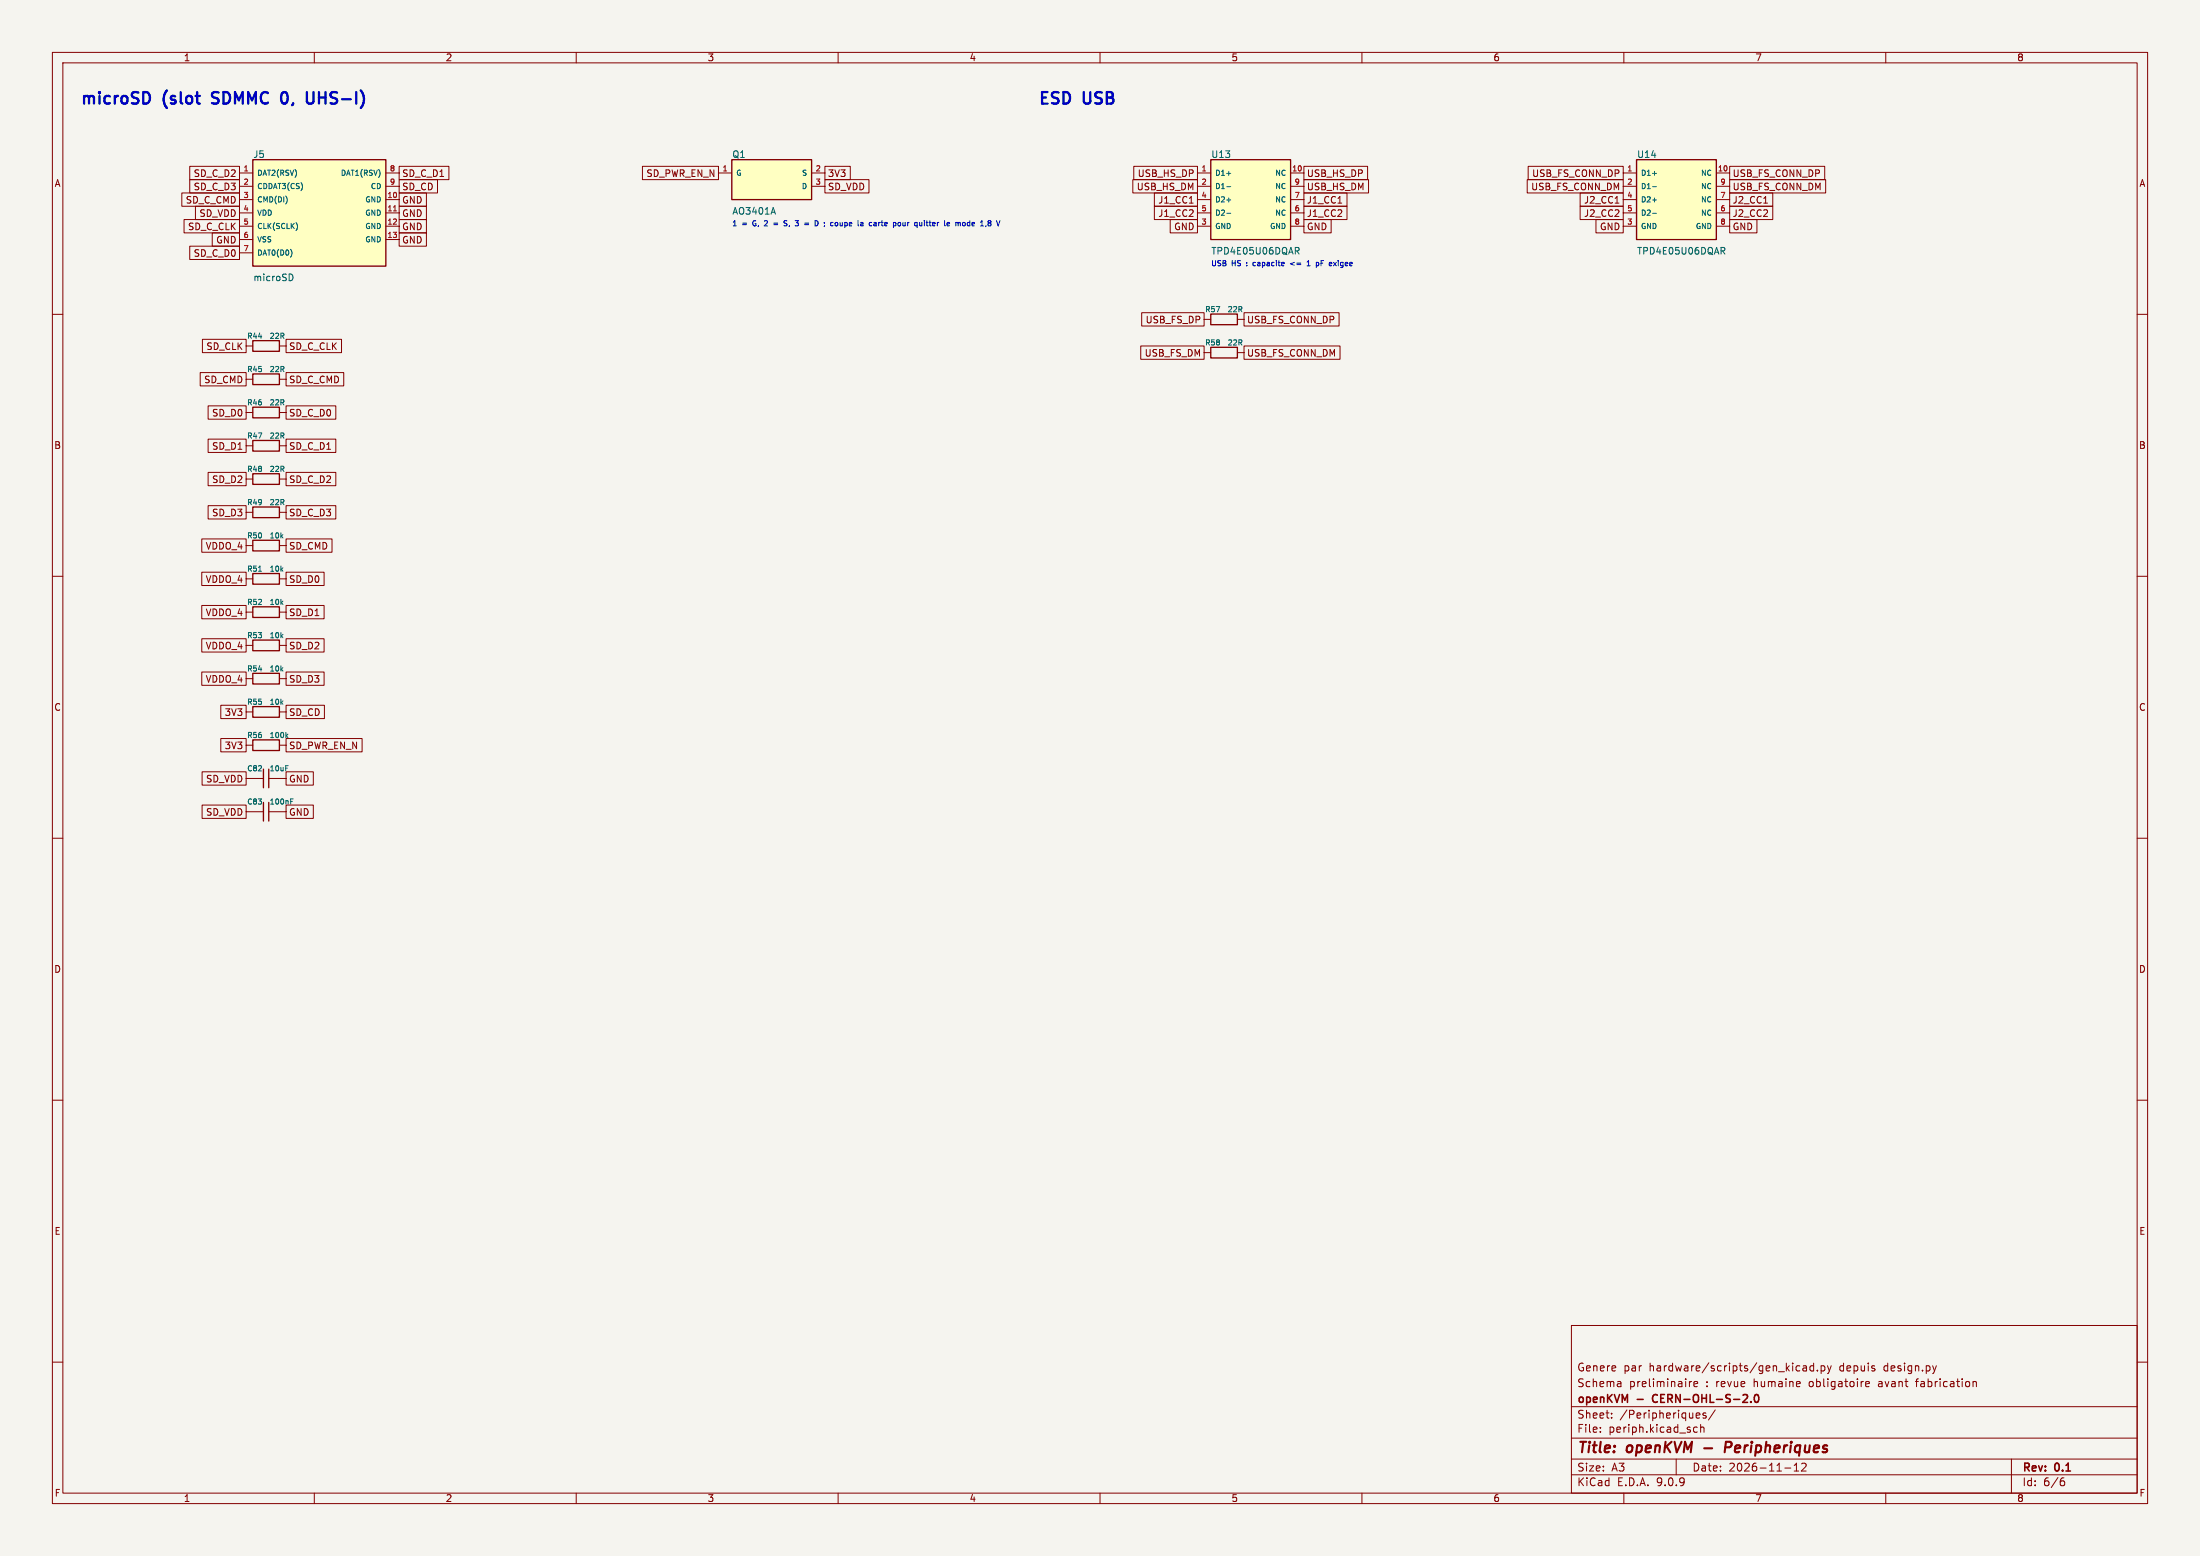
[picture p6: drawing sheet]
<svg xmlns="http://www.w3.org/2000/svg" width="420mm" height="297mm" viewBox="0 0 420 297" stroke-linecap="round" stroke-linejoin="round" font-family="sans-serif">
<path d="M0 0h420v297h-420z" fill="#f5f4ef" stroke="#f5f4ef" stroke-width=".19"/>
<g fill="none" stroke="#840000" stroke-width=".19">
<path d="M10 10h400v277h-400zM12 12h396v273h-396zM60 10v2M110 10v2M160 10v2M210 10v2M260 10v2M310 10v2M360 10v2M10 60h2M47 66h1.3M47 78.7h1.3"/>
<path d="M53.3 66h1.3M53.3 78.7h1.3M408 60h2M47 85.1h1.3M47 91.4h1.3M47 97.8h1.3M53.3 85.1h1.3M53.3 91.4h1.3M53.3 97.8h1.3M10 110h2M47 104.1h1.3M53.3 104.1h1.3"/>
<path d="M408 110h2M47 135.9h1.3M53.3 135.9h1.3M10 160h2M47 148.6h3.3M47 142.2h1.3M51.3 148.6h3.3M53.3 142.2h1.3M408 160h2M10 210h2M408 210h2M300 253h108v32h-108z"/>
<path d="M10 260h2M300 278.5h108M300 274.5h108M300 268.5h108M305.5 273.2v.2M305.5 272.5v.1M307.7 270.5v.2M307.7 269.8v.1M309.2 263.7l.2 .2v.8M309.4 264.6l-.1 .1M309.4 264l-.1 .1M320 278.5v3"/>
<path d="M322.5 263.7v1M322.9 263.7l-.2 .1-.2 .2M323.3 273.1l.3 .3 .4-.1M323.4 264.2l.7-.2-.1-.2-.4-.1-.2 .2v.7h.6M324 269.7l.4 .1 .1 .2-.7 .2M324 272.5l-.4-.1-.3 .3M324.4 270.6l-.4 .1M324.7 272.5l.2-.1 .3 .1 .1 .9M324.7 271.9v1.5M325.7 269.8l-.4-.1-.2 .2 .1 .2 .5 .2v.3h-.6M327.4 269.1l-1.2 1.9M342.5 279.7l.4-.4v1.5"/>
<path d="M344.2 260.8h.6l.1 .9M344.7 279.4v.5l-.8 .9h.9M344.9 261l-.5 .1a.29 .29 0 0 0-.2 .3 .29 .29 0 0 0 .2 .3l.5-.1M346.2 260.8l-.4-.1-.3 .3 .2 .6h.5M346.2 260.2v1.5M346.9 261.5v.2M347.7 260.8l.4-.1 .3 .3-.2 .6h-.5M347.7 260.7v1.5M348.9 260.7l.3 1M349.2 261.7l-.3 .5M349.6 260.7l-.4 1M356.2 264.2l.7-.2-.1-.2-.4-.1-.2 .2v.7h.6"/>
<path d="M365.7 263.7h.5M369.7 260.7l-.4 1M376.7 263.8h.5l.1 .9M384 278.5v6.5M408 260h2M60 285v2M110 285v2M160 285v2M210 285v2M260 285v2M300 281.5h108M310 285v2"/>
<path d="M340.7 280.2h1.2M342.5 280.8h.9M360 285v2M393.6 282.7h.4l.2 .2-.1 .5-.5 .2M394 282.1l-.4 .1"/>
</g>
<path d="M325.3 276.4h1.6M330.3 275.2h-.8l-.3 2M330.3 276.2l-.9 .1" fill="none" stroke="#840000" stroke-width=".4"/>
<path d="M315.6 266.4l-.1 .4 .1 .7M332.7 267.7h.9M333.5 266.3v.5M334.3 267.5v.2M335 266.3l.3-.1a.8 .8 0 0 1 .5 .7 .8 .8 0 0 1-.5 .8l-.3-.2-.1-.4z" fill="none" stroke="#840000" stroke-width=".3"/>
<path d="M48.3 65h5v2.1h-5zM48.3 77.7h5v2.1h-5zM48.3 84.1h5v2h-5zM48.3 90.4h5v2.1h-5zM48.3 96.8h5v2h-5zM48.3 103.1h5v2.1h-5zM48.3 134.9h5v2h-5zM48.3 141.2h5v2.1h-5zM50.3 146.8v3.6M51.3 146.8v3.6" fill="none" stroke="#840000" stroke-width=".25"/>
<path d="M54.5 146.1h.5M54.7 140.4l.3 .4M55 140.1l-.4 .4" fill="none" stroke="#006464" stroke-width=".19"/>
<path d="M231.1 30.5h15.3v15.2h-15.3z" fill="#ffffc2"/>
<path d="M231.1 30.5h15.3v15.2h-15.3zM48.3 71.4h5v2h-5zM50.3 153.2v3.5M51.3 153.2v3.5" fill="none" stroke="#840000" stroke-width=".25"/>
<g fill="none" stroke="#840000" stroke-width=".19">
<path d="M228.6 33h2.5M228.6 35.6h2.5M228.6 38.1h2.5M246.4 33h2.5M246.4 35.6h2.5M246.4 38.1h2.5M228.6 40.6h2.5M228.6 43.2h2.5M246.4 40.6h2.5M246.4 43.2h2.5M47 72.4h1.3M53.3 72.4h1.3"/>
<path d="M47 154.9h3.3M51.3 154.9h3.3"/>
</g>
<path d="M234.2 33.1h.8M234.2 35.6h.8M234.2 38.2h.8M234.2 40.7h.8M247.3 47.2h.5l.2 .3-.1 .3-.6 .1M247.6 47.9l.4 .6M55.5 153h.3M55.5 152.5h.5" fill="none" stroke="#006464" stroke-width=".19"/>
<path d="M139.7 30.5h15.2v7.6h-15.2z" fill="#ffffc2"/>
<path d="M139.7 30.5h15.2v7.6h-15.2zM231.1 59.9h5.1v2.1h-5.1zM231.1 66.3h5.1v2h-5.1zM48.3 122.2h5v2h-5z" fill="none" stroke="#840000" stroke-width=".25"/>
<path d="M137.2 33h2.5M154.9 33h2.6M154.9 35.6h2.6M229.9 67.3h1.2M229.9 61h1.2M236.2 67.3h1.3M236.2 61h1.3M47 123.2h1.3M53.3 123.2h1.3" fill="none" stroke="#840000" stroke-width=".19"/>
<path d="M147.6 39.6l.4 1.3" fill="none" stroke="#006464" stroke-width=".19"/>
<path d="M312.4 30.5h15.3v15.2h-15.3z" fill="#ffffc2"/>
<path d="M312.4 30.5h15.3v15.2h-15.3zM48.3 115.8h5v2.1h-5zM48.3 128.5h5v2.1h-5z" fill="none" stroke="#840000" stroke-width=".25"/>
<g fill="none" stroke="#840000" stroke-width=".19">
<path d="M309.9 33h2.5M309.9 35.6h2.5M309.9 38.1h2.5M327.7 33h2.5M327.7 35.6h2.5M327.7 38.1h2.5M309.9 40.6h2.5M309.9 43.2h2.5M327.7 40.6h2.5M327.7 43.2h2.5M47 116.8h1.3M53.3 116.8h1.3"/>
<path d="M47 129.5h1.3M53.3 129.5h1.3"/>
</g>
<path d="M315.5 33.1h.7M315.5 35.6h.7M315.5 38.2h.7M315.5 40.7h.7M328.6 47.2h.4l.3 .3-.1 .3-.6 .1M328.9 47.9l.4 .6" fill="none" stroke="#006464" stroke-width=".19"/>
<path d="M48.3 30.5h25.4v20.3h-25.4z" fill="#ffffc2"/>
<path d="M48.3 30.5h25.4v20.3h-25.4zM48.3 109.5h5v2h-5z" fill="none" stroke="#840000" stroke-width=".25"/>
<g fill="none" stroke="#840000" stroke-width=".19">
<path d="M34.7 36.8h11v2.6h-11zM36.2 34.3h9.5v2.5h-9.5zM36.2 31.7h9.5v2.6h-9.5zM37.3 39.4h8.4v2.5h-8.4zM45.7 33h2.6M45.7 35.6h2.6M45.7 38.1h2.6M73.7 33h2.5M73.7 35.6h2.5M73.7 38.1h2.5M76.2 39.4h5.2v2.5h-5.2zM76.2 36.8h5.2v2.6h-5.2z"/>
<path d="M76.2 34.3h7.3v2.5h-7.3zM76.2 31.7h9.5v2.6h-9.5zM122.6 31.7h14.6v2.6h-14.6zM157.5 31.7h4.8v2.6h-4.8zM157.5 34.3h8.4v2.5h-8.4zM216.3 34.3h12.3v2.5h-12.3zM216.4 31.7h12.2v2.6h-12.2zM220.4 39.4h8.2v2.5h-8.2zM220.4 36.8h8.2v2.6h-8.2zM227.1 38.8h.7M248.9 31.7h12.2v2.6h-12.2zM248.9 34.3h12.4v2.5h-12.4z"/>
<path d="M248.9 36.8h8.2v2.6h-8.2zM248.9 39.4h8.2v2.5h-8.2zM255.4 38.8h.7M291.6 34.3h18.3v2.5h-18.3zM291.7 31.7h18.2v2.6h-18.2zM301.7 39.4h8.2v2.5h-8.2zM301.7 36.8h8.2v2.6h-8.2zM308.3 38.8h.8M330.2 34.3h18.3v2.5h-18.3zM330.2 36.8h8.2v2.6h-8.2zM330.2 39.4h8.2v2.5h-8.2zM330.2 31.7h18.1v2.6h-18.1z"/>
<path d="M336.7 38.8h.7M35.1 41.9h10.6v2.6h-10.6zM36.2 47h9.5v2.5h-9.5zM40.5 44.4h5.2v2.6h-5.2zM45.7 40.6h2.6M45.7 43.2h2.6M45.7 45.7h2.6M45.7 48.3h2.6M73.7 40.6h2.5M73.7 43.2h2.5M73.7 45.7h2.5M76.2 41.9h5.2v2.6h-5.2z"/>
<path d="M76.2 44.4h5.2v2.6h-5.2zM218 59.7h11.9v2.5h-11.9zM223.4 41.9h5.2v2.6h-5.2zM237.5 59.7h18.1v2.5h-18.1zM248.9 41.9h5.2v2.6h-5.2zM304.7 41.9h5.2v2.6h-5.2zM330.2 41.9h5.2v2.6h-5.2zM38.2 71.1h8.8v2.6h-8.8zM38.6 64.8h8.4v2.5h-8.4zM39.7 77.5h7.3v2.5h-7.3zM54.6 77.5h9.5v2.5h-9.5zM54.6 71.1h11v2.6h-11z"/>
<path d="M54.6 64.8h10.6v2.5h-10.6zM217.8 66h12.1v2.6h-12.1zM237.5 66h18.3v2.6h-18.3zM39.7 96.5h7.3v2.6h-7.3zM39.7 90.2h7.3v2.5h-7.3zM39.7 83.8h7.3v2.6h-7.3zM54.6 96.5h9.5v2.6h-9.5zM54.6 90.2h9.5v2.5h-9.5zM54.6 83.8h9.5v2.6h-9.5zM38.5 115.6h8.5v2.5h-8.5zM38.5 102.9h8.5v2.5h-8.5zM38.5 109.2h8.5v2.6h-8.5z"/>
<path d="M47 110.5h1.3M53.3 110.5h1.3M54.6 115.6h7.3v2.5h-7.3zM54.6 109.2h7.3v2.6h-7.3zM54.6 102.9h8.8v2.5h-8.8zM38.5 128.3h8.5v2.5h-8.5zM38.5 121.9h8.5v2.6h-8.5zM42.1 134.6h4.9v2.6h-4.9zM54.6 134.6h7.3v2.6h-7.3zM54.6 121.9h7.3v2.6h-7.3zM54.6 128.3h7.3v2.5h-7.3zM38.6 147.3h8.4v2.6h-8.4z"/>
<path d="M38.6 153.7h8.4v2.5h-8.4zM42.1 141h4.9v2.5h-4.9zM54.6 153.7h5.2v2.5h-5.2zM54.6 141h14.5v2.5h-14.5zM54.6 147.3h5.2v2.6h-5.2z"/>
</g>
<path d="M55.5 52.3a.68 .68 0 0 1 .4 .6 .68 .68 0 0 1-.4 .7M55.6 47.9v.9M56.6 42.7l.2 .5-.2 .6M49.4 109h.5" fill="none" stroke="#006464" stroke-width=".19"/>
<path d="M75.1 40.3h.6" fill="none" stroke="#a90000" stroke-width=".19"/>
<g fill="none" stroke="#0000c2" stroke-width=".19">
<path d="M146 42.2h-.1M146.5 42.5l-.6 .6h.6M147.7 42.6h.8M147.7 42.9h.8M150.2 42.2h-.5a.42 .42 0 0 0 .5 .5l-.1 .4h-.4M151.8 42.1h.6l-.3 .4M152.3 42.5v.6M153.6 42.6h.8M153.6 42.9h.8M156.1 42.3l-.5-.2v1M158.8 42.5h.2M159 43.1h-.2"/>
<path d="M160.4 42.5v.6M168 42.5h-.2M168.2 42.5h.4M172.4 42.5v.6l.4-.1M172.8 42.5v.6M176.8 42.5h.4M176.9 42.1v.9l.3 .1M177.4 42.5h.4M182.5 42.5h.3l.1 .1M182.5 42.5v.6M182.9 42.6l.1-.1h.3v.6M182.9 42.6v.5"/>
<path d="M185.9 42.5l-.3 .1v.5h.3M186 42.7l-.4 .1M190.2 42.1l.4 1 .3-1M239.3 50.1v.6M247.1 50.1l-.8 .3 .8 .2M249.5 50.7h.6M249.5 50l.3-.3v1M251.4 50.1l.4 .2-.1 .3-.3 .1M254.6 50.1l.5 .6M255.1 50.1l-.5 .6"/>
</g>
<path d="M40.5 19.7l.3 .1M40.6 17.8l-.1 .2 .1 .4M54 17.7a.5 .5 0 0 1 .7 .1M54.7 19.6a.5 .5 0 0 1-.7 .1M59.8 17.6v1.8l-.2 .3-.6 .1" fill="none" stroke="#0000c2" stroke-width=".44"/>
<g font-size="3.1" fill="#0000c2">
<text x="15.2" y="20.1">microSD</text>
<text x="31.3" y="20.1">(slot</text>
<text x="41.5" y="20.1">SDMMC</text>
<text x="55.6" y="20.1">0,</text>
<text x="61.3" y="20.1">UHS-I)</text>
<text x="198.1" y="20.1">ESD</text>
<text x="207" y="20.1">USB</text>
</g>
<g font-size="2.8" fill="#840000">
<text x="301" y="277.9">Title:</text>
<text x="310.6" y="277.9">openKVM</text>
<text x="330.9" y="277.9">Peripheriques</text>
</g>
<g font-size="2.1" fill="#840000">
<text x="301" y="262">Genere</text>
<text x="309.9" y="262">par</text>
<text x="314.9" y="262">hardware/scripts/gen_kicad.py</text>
<text x="351.3" y="262">depuis</text>
<text x="359.9" y="262">design.py</text>
<text x="301" y="268.2">openKVM</text>
<text x="301" y="265">Schema</text>
<text x="311" y="265">preliminaire</text>
<text x="312.6" y="268.2">-</text>
<text x="316.2" y="268.2">CERN-OHL-S-2.0</text>
<text x="325.7" y="265">: revue</text>
<text x="335" y="265">humaine</text>
<text x="345.8" y="265">obligatoire</text>
<text x="359.1" y="265">avant</text>
<text x="366.5" y="265">fabrication</text>
<text x="301" y="273.7">File:</text>
<text x="301" y="271">Sheet:</text>
<text x="307.1" y="273.7">periph.kicad_sch</text>
<text x="309.2" y="271">/Peripheriques/</text>
<text x="301" y="281.1">Size:</text>
<text x="307.6" y="281.1">A3</text>
<text x="323" y="281.1">Date:</text>
<text x="330" y="281.1">2026-11-12</text>
<text x="386" y="281.3">Rev:</text>
<text x="392.4" y="281.3">0.1</text>
<text x="301" y="283.9">KiCad</text>
<text x="308.7" y="283.9">E.D.A.</text>
<text x="316.3" y="283.9">9.0.9</text>
<text x="386" y="283.9">Id:</text>
<text x="390.1" y="283.9">6/6</text>
</g>
<g font-size="1.8" fill="#840000">
<text x="35" y="11.9">1</text>
<text x="85" y="11.9">2</text>
<text x="135" y="11.9">3</text>
<text x="185" y="11.9">4</text>
<text x="235" y="11.9">5</text>
<text x="285" y="11.9">6</text>
<text x="335" y="11.9">7</text>
<text x="385" y="11.9">8</text>
<text x="10.3" y="35.9">A</text>
<text x="36.9" y="34">SD_C_D2</text>
<text x="76.7" y="34">SD_C_D1</text>
<text x="123.3" y="34">SD_PWR_EN_N</text>
<text x="158" y="34">3V3</text>
<text x="217.1" y="34">USB_HS_DP</text>
<text x="249.4" y="34">USB_HS_DP</text>
<text x="292.4" y="34">USB_FS_CONN_DP</text>
<text x="330.7" y="34">USB_FS_CONN_DP</text>
<text x="408.3" y="35.9">A</text>
<text x="35.4" y="39.1">SD_C_CMD</text>
<text x="36.9" y="36.5">SD_C_D3</text>
<text x="38" y="41.6">SD_VDD</text>
<text x="76.7" y="41.6">GND</text>
<text x="76.7" y="39.1">GND</text>
<text x="76.7" y="36.5">SD_CD</text>
<text x="158" y="36.5">SD_VDD</text>
<text x="216.9" y="36.5">USB_HS_DM</text>
<text x="221" y="41.6">J1_CC2</text>
<text x="221" y="39.1">J1_CC1</text>
<text x="249.4" y="36.5">USB_HS_DM</text>
<text x="249.4" y="39.1">J1_CC1</text>
<text x="249.4" y="41.6">J1_CC2</text>
<text x="292.2" y="36.5">USB_FS_CONN_DM</text>
<text x="302.3" y="41.6">J2_CC2</text>
<text x="302.3" y="39.1">J2_CC1</text>
<text x="330.7" y="36.5">USB_FS_CONN_DM</text>
<text x="330.7" y="39.1">J2_CC1</text>
<text x="330.7" y="41.6">J2_CC2</text>
<text x="35.8" y="44.1">SD_C_CLK</text>
<text x="41.2" y="46.7">GND</text>
<text x="76.7" y="44.1">GND</text>
<text x="76.7" y="46.7">GND</text>
<text x="224" y="44.1">GND</text>
<text x="249.4" y="44.1">GND</text>
<text x="305.3" y="44.1">GND</text>
<text x="330.7" y="44.1">GND</text>
<text x="36.9" y="49.2">SD_C_D0</text>
<text x="218.6" y="61.9">USB_FS_DP</text>
<text x="238" y="61.9">USB_FS_CONN_DP</text>
<text x="39.3" y="67">SD_CLK</text>
<text x="55.1" y="67">SD_C_CLK</text>
<text x="218.4" y="68.3">USB_FS_DM</text>
<text x="238" y="68.3">USB_FS_CONN_DM</text>
<text x="38.9" y="73.3">SD_CMD</text>
<text x="55.1" y="73.3">SD_C_CMD</text>
<text x="40.4" y="79.7">SD_D0</text>
<text x="55.1" y="79.7">SD_C_D0</text>
<text x="10.3" y="85.9">B</text>
<text x="40.4" y="86">SD_D1</text>
<text x="55.1" y="86">SD_C_D1</text>
<text x="408.2" y="85.9">B</text>
<text x="40.4" y="92.4">SD_D2</text>
<text x="55.1" y="92.4">SD_C_D2</text>
<text x="40.4" y="98.7">SD_D3</text>
<text x="55.1" y="98.7">SD_C_D3</text>
<text x="39.2" y="105.1">VDDO_4</text>
<text x="55.1" y="105.1">SD_CMD</text>
<text x="39.2" y="111.4">VDDO_4</text>
<text x="55.1" y="111.4">SD_D0</text>
<text x="39.2" y="117.8">VDDO_4</text>
<text x="55.1" y="117.8">SD_D1</text>
<text x="39.2" y="124.1">VDDO_4</text>
<text x="55.1" y="124.1">SD_D2</text>
<text x="39.2" y="130.5">VDDO_4</text>
<text x="55.1" y="130.5">SD_D3</text>
<text x="10.3" y="135.9">C</text>
<text x="42.8" y="136.8">3V3</text>
<text x="55.1" y="136.8">SD_CD</text>
<text x="408.2" y="135.9">C</text>
<text x="42.8" y="143.2">3V3</text>
<text x="55.1" y="143.2">SD_PWR_EN_N</text>
<text x="39.2" y="149.5">SD_VDD</text>
<text x="55.1" y="149.5">GND</text>
<text x="39.2" y="155.9">SD_VDD</text>
<text x="55.1" y="155.9">GND</text>
<text x="10.3" y="185.9">D</text>
<text x="408.2" y="185.9">D</text>
<text x="10.3" y="235.9">E</text>
<text x="408.3" y="235.9">E</text>
<text x="10.3" y="285.9">F</text>
<text x="35" y="286.9">1</text>
<text x="85" y="286.9">2</text>
<text x="135" y="286.9">3</text>
<text x="185" y="286.9">4</text>
<text x="235" y="286.9">5</text>
<text x="285" y="286.9">6</text>
<text x="335" y="286.9">7</text>
<text x="385" y="286.9">8</text>
<text x="408.3" y="285.9">F</text>
</g>
<g font-size="1.8" fill="#006464">
<text x="48.3" y="30.3">J5</text>
<text x="139.7" y="30.3">Q1</text>
<text x="231.1" y="30.3">U13</text>
<text x="312.4" y="30.3">U14</text>
<text x="139.7" y="41.2">AO3401A</text>
<text x="48.3" y="53.9">microSD</text>
<text x="231.1" y="48.8">TPD4E05U06DQAR</text>
<text x="312.4" y="48.8">TPD4E05U06DQAR</text>
</g>
<g font-size="1.4" fill="#a90000">
<text x="46.4" y="32.8">1</text>
<text x="46.4" y="35.3">2</text>
<text x="74.3" y="32.8">8</text>
<text x="74.3" y="35.3">9</text>
<text x="137.8" y="32.8">1</text>
<text x="155.6" y="32.8">2</text>
<text x="155.6" y="35.3">3</text>
<text x="229.3" y="32.8">1</text>
<text x="229.3" y="35.3">2</text>
<text x="246.6" y="32.8">10</text>
<text x="247" y="35.3">9</text>
<text x="310.5" y="32.8">1</text>
<text x="310.5" y="35.3">2</text>
<text x="327.8" y="32.8">10</text>
<text x="328.3" y="35.3">9</text>
<text x="46.4" y="37.8">3</text>
<text x="46.4" y="40.4">4</text>
<text x="73.8" y="37.8">10</text>
<text x="73.8" y="40.4">11</text>
<text x="229.3" y="37.8">4</text>
<text x="229.3" y="40.4">5</text>
<text x="247" y="37.8">7</text>
<text x="247" y="40.4">6</text>
<text x="310.5" y="37.8">4</text>
<text x="310.5" y="40.4">5</text>
<text x="328.3" y="37.8">7</text>
<text x="328.3" y="40.4">6</text>
<text x="46.4" y="42.9">5</text>
<text x="46.4" y="45.5">6</text>
<text x="73.8" y="42.9">12</text>
<text x="73.8" y="45.5">13</text>
<text x="229.3" y="42.9">3</text>
<text x="247" y="42.9">8</text>
<text x="310.5" y="42.9">3</text>
<text x="328.3" y="42.9">8</text>
<text x="46.4" y="48">7</text>
</g>
<g font-size="1.4" fill="#006464">
<text x="49" y="33.7">DAT2(RSV)</text>
<text x="64.9" y="33.7">DAT1(RSV)</text>
<text x="140.5" y="33.7">G</text>
<text x="153" y="33.7">S</text>
<text x="231.9" y="33.7">D1+</text>
<text x="243.3" y="33.7">NC</text>
<text x="313.2" y="33.7">D1+</text>
<text x="324.6" y="33.7">NC</text>
<text x="49" y="36.3">CDDAT3(CS)</text>
<text x="49" y="38.8">CMD(DI)</text>
<text x="49" y="41.4">VDD</text>
<text x="69.6" y="38.8">GND</text>
<text x="69.6" y="41.4">GND</text>
<text x="70.6" y="36.3">CD</text>
<text x="152.9" y="36.3">D</text>
<text x="231.9" y="36.3">D1-</text>
<text x="231.9" y="38.8">D2+</text>
<text x="231.9" y="41.4">D2-</text>
<text x="243.3" y="36.3">NC</text>
<text x="243.3" y="38.8">NC</text>
<text x="243.3" y="41.4">NC</text>
<text x="313.2" y="36.3">D1-</text>
<text x="313.2" y="38.8">D2+</text>
<text x="313.2" y="41.4">D2-</text>
<text x="324.6" y="36.3">NC</text>
<text x="324.6" y="38.8">NC</text>
<text x="324.6" y="41.4">NC</text>
<text x="49" y="43.9">CLK(SCLK)</text>
<text x="49" y="46.4">VSS</text>
<text x="69.6" y="43.9">GND</text>
<text x="69.6" y="46.4">GND</text>
<text x="231.9" y="43.9">GND</text>
<text x="242.3" y="43.9">GND</text>
<text x="313.2" y="43.9">GND</text>
<text x="323.6" y="43.9">GND</text>
<text x="49" y="49">DAT0(D0)</text>
<text x="230" y="59.8">R57</text>
<text x="234.2" y="59.8">22R</text>
<text x="47.1" y="64.9">R44</text>
<text x="51.4" y="64.9">22R</text>
<text x="47.1" y="71.2">R45</text>
<text x="51.4" y="71.2">22R</text>
<text x="230" y="66.1">R58</text>
<text x="234.2" y="66.1">22R</text>
<text x="47.1" y="77.6">R46</text>
<text x="51.4" y="77.6">22R</text>
<text x="47.1" y="83.9">R47</text>
<text x="51.4" y="83.9">22R</text>
<text x="47.1" y="90.3">R48</text>
<text x="51.4" y="90.3">22R</text>
<text x="47.1" y="96.6">R49</text>
<text x="51.4" y="96.6">22R</text>
<text x="47.1" y="103">R50</text>
<text x="51.4" y="103">10k</text>
<text x="47.1" y="109.3">R51</text>
<text x="51.4" y="109.3">10k</text>
<text x="47.1" y="115.7">R52</text>
<text x="51.4" y="115.7">10k</text>
<text x="47.1" y="122">R53</text>
<text x="51.4" y="122">10k</text>
<text x="47.1" y="128.4">R54</text>
<text x="51.4" y="128.4">10k</text>
<text x="47.1" y="134.7">R55</text>
<text x="51.4" y="134.7">10k</text>
<text x="47.1" y="141.1">R56</text>
<text x="51.4" y="141.1">100k</text>
<text x="47.1" y="147.4">C82</text>
<text x="51.4" y="147.4">10uF</text>
<text x="47.1" y="153.8">C83</text>
<text x="51.4" y="153.8">100nF</text>
</g>
<g font-size="1.4" fill="#0000c2">
<text x="139.7" y="43.3">1</text>
<text x="141.7" y="43.3">=</text>
<text x="143.9" y="43.3">G,</text>
<text x="146.4" y="43.3">2</text>
<text x="150.7" y="43.3">S,</text>
<text x="155.1" y="43.3">=</text>
<text x="157.3" y="43.3">D</text>
<text x="159.3" y="43.3">;</text>
<text x="160.8" y="43.3">coupe</text>
<text x="166.3" y="43.3">la</text>
<text x="168.7" y="43.3">carte</text>
<text x="173.6" y="43.3">pour</text>
<text x="177.9" y="43.3">quitter</text>
<text x="183.8" y="43.3">le</text>
<text x="186.2" y="43.3">mode</text>
<text x="231.1" y="50.9">USB</text>
<text x="235.2" y="50.9">HS</text>
<text x="238.2" y="50.9">:</text>
<text x="239.7" y="50.9">capacite</text>
<text x="247" y="50.9">&lt;=</text>
<text x="250.5" y="50.9">1</text>
<text x="252.5" y="50.9">pF</text>
<text x="255.3" y="50.9">exigee</text>
</g>
</svg>
